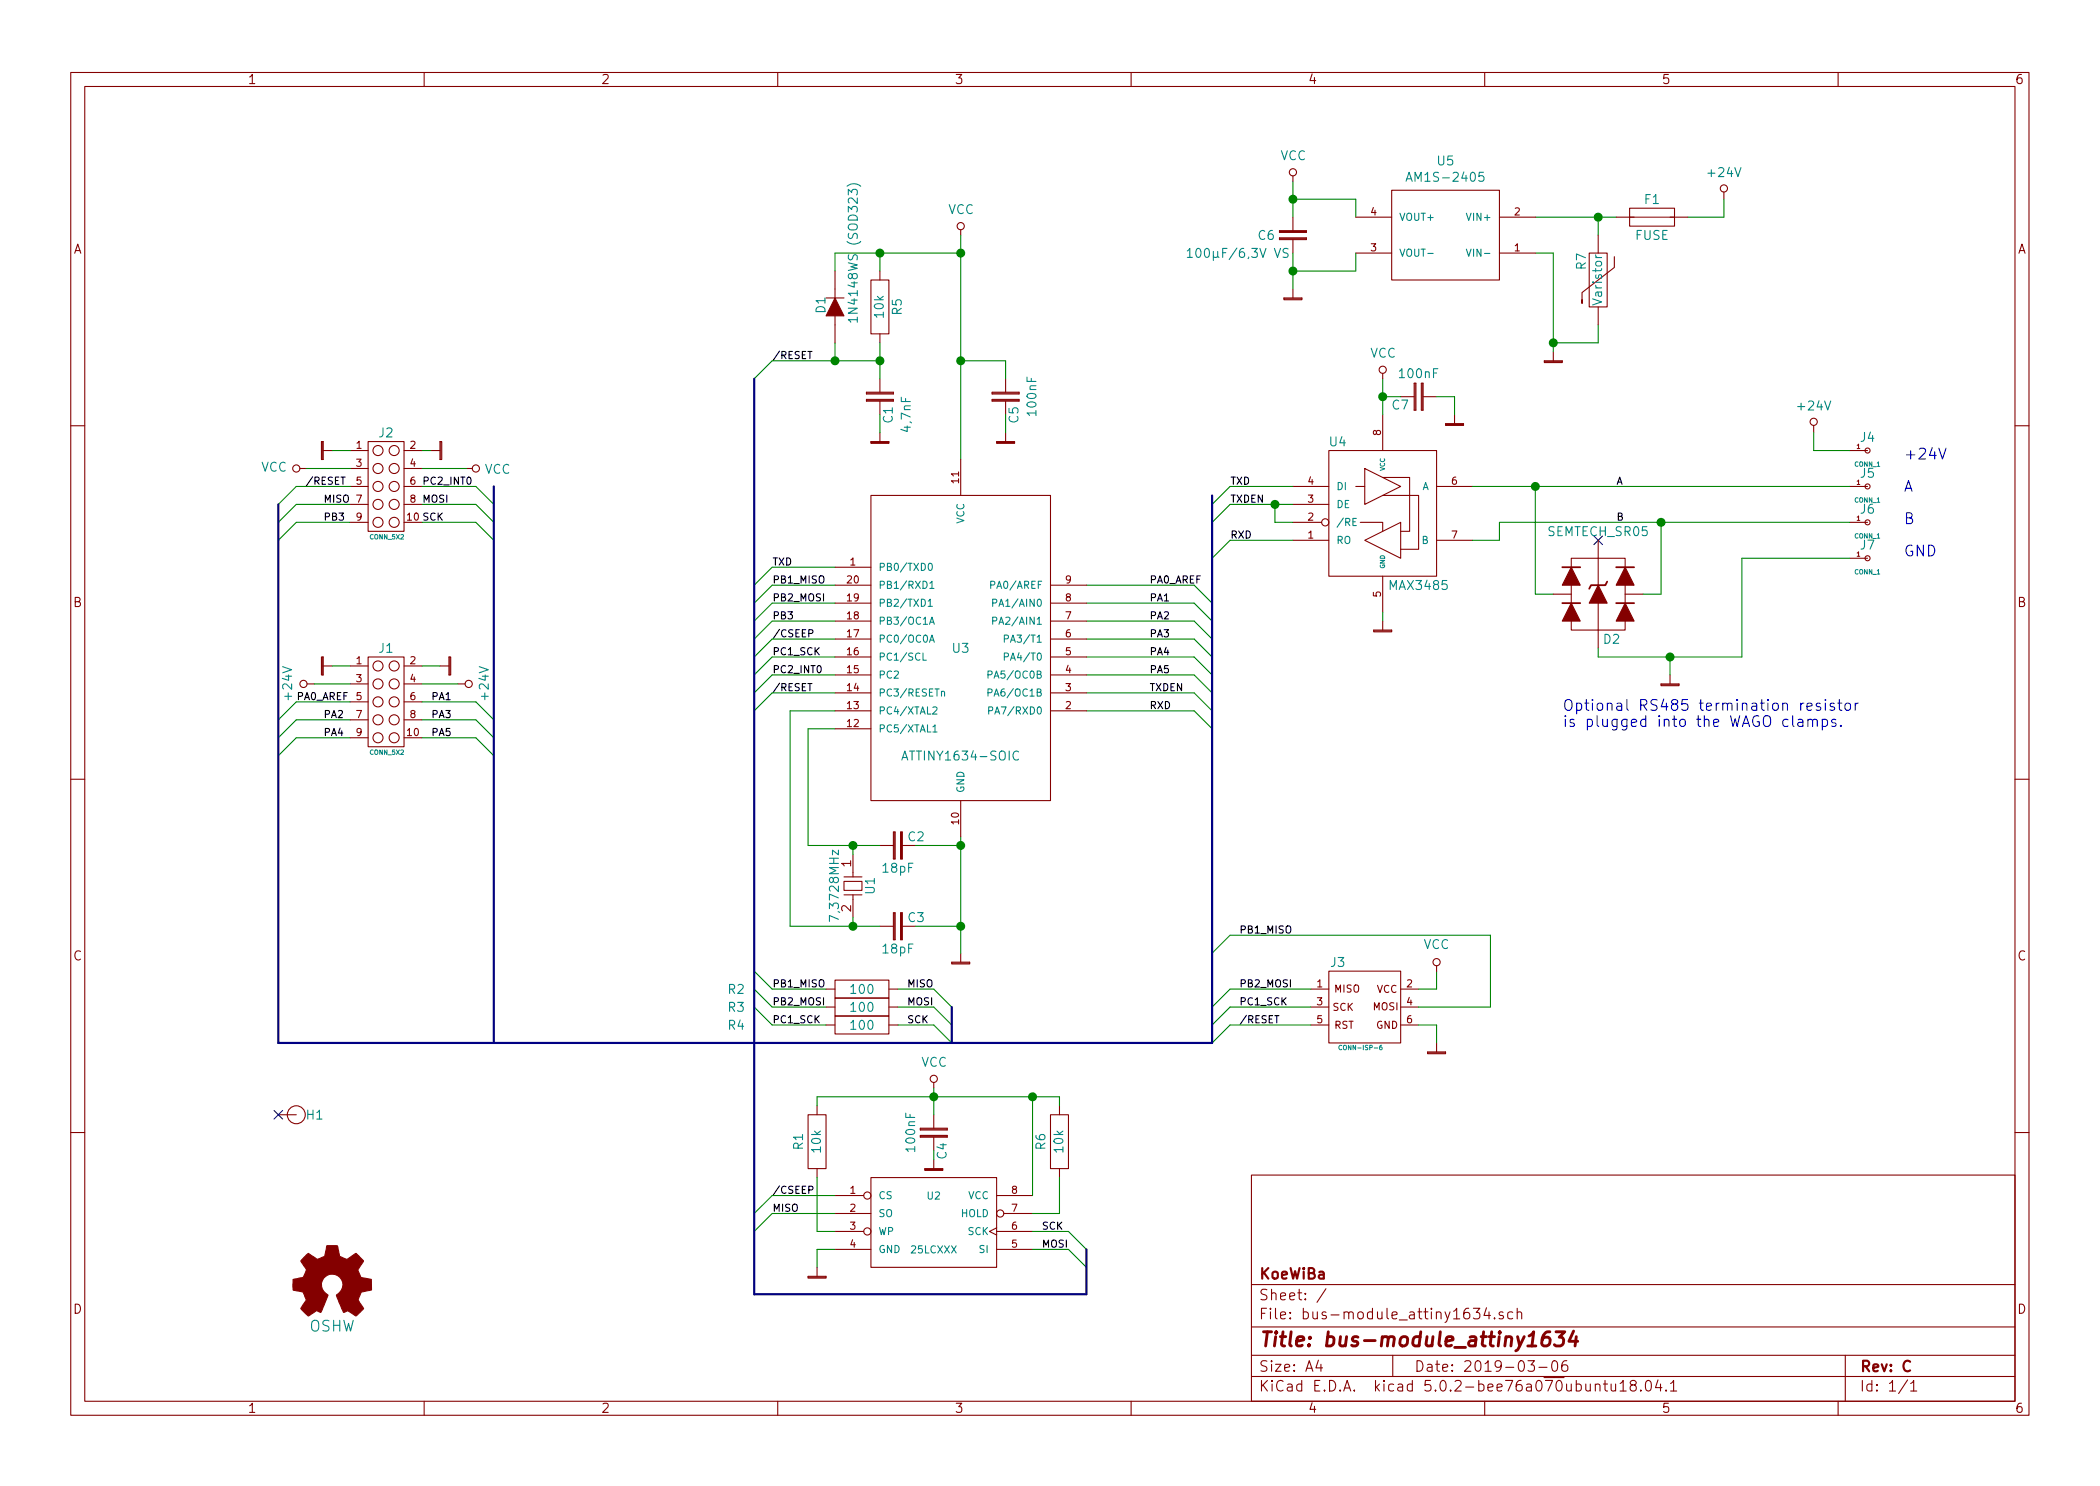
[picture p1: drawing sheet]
<svg xmlns="http://www.w3.org/2000/svg" width="297mm" height="210mm" viewBox="0 0 297 210" stroke-linecap="round" stroke-linejoin="round" font-family="sans-serif">
<g fill="none" stroke="#840000" stroke-width=".15">
<path d="M10 10.3h277v189.9h-277zM12 12.2h273v186.1h-273zM60 10.3v1.9M110 10.3v1.9M160 10.3v1.9M210 10.3v1.9M260 10.3v1.9M118.1 38.3v3.9M123.2 39.6h2.5v7.6h-2.5zM124.5 38.3v1.3M135.9 32.5v.8M181 32.8h3.8"/>
<path d="M181 32.6h3.8v.3h-3.8zM181 33.6h3.8v.3h-3.8zM181 33.8h3.8M182.9 24.9v.7M182.9 30.7v1.9M182.9 33.9v1.9M191.8 30.7h5M191.8 35.8h5M196.8 26.9h15.3v12.7h-15.3zM212.1 30.7h5.1M212.1 35.8h5.1M224.8 35.8h2.5v7.6h-2.5z"/>
<path d="M226.1 33.3v2.5M228.3 36.3v1.5l-4.5 3.6v1.5v-.5M228.6 30.7h2.5M230.5 29.5h6.4v2.5h-6.4zM236.2 30.7h2.6M243.8 27.2v1M116.8 42.2h2.6M118.1 44.7v3.8M122.6 55.6h3.8M122.6 55.5h3.8v.2h-3.8zM122.6 56.5h3.8v.3h-3.8zM122.6 56.6h3.8"/>
<path d="M124.5 47.2v1.3M124.5 53.6v1.9M124.5 56.8v1.9M140.3 55.6h3.8M140.3 55.5h3.8v.2h-3.8zM140.3 56.5h3.8v.3h-3.8zM140.3 56.6h3.8M142.2 53.6v1.9M142.2 56.8v1.9M181.6 42.3h2.5M181.6 42.2h2.5v.2h-2.5zM182.9 40.9v1.3"/>
<path d="M195.6 52.8v.8M195.6 58.7v5M198.1 56.1h1.9M200 54.2h.3v3.8h-.3zM200.2 54.2v3.8M201 54.2h.3v3.8h-.3zM201.2 54.2v3.8M201.3 56.1h1.9M204.5 59.9h2.5v.3h-2.5zM205.7 58.7v1.2M218.4 51.2h2.6M218.4 51h2.6v.3h-2.6z"/>
<path d="M219.7 49.8v1.2M226.1 43.4v2.6M10 60.2h2M42.4 66.3h.8M45.5 62.5h.2v2.5h-.2zM45.6 62.5v2.5M45.7 63.7h1.3M49.5 73.9h2.6M49.5 71.4h2.6M49.5 68.8h2.6M49.5 63.7h2.6M49.5 66.3h2.6"/>
<path d="M52.1 62.5h5v12.7h-5zM57.1 73.9h2.6M57.1 71.4h2.6M57.1 68.8h2.6M57.1 63.7h2.6M57.1 66.3h2.6M61 63.7h1.2M62.2 62.5h.3v2.5h-.3zM62.4 62.5v2.5M66 66.3h.8M123.2 70.1h25.4v43.2h-25.4zM123.2 62.6h2.5"/>
<path d="M123.2 62.5h2.5v.2h-2.5zM124.5 61.2v1.3M135.9 65v5.1M141 62.6h2.5M141 62.5h2.5v.2h-2.5zM142.2 61.2v1.3M182.9 76.4h5.1M182.9 73.9h4M182.9 71.4h5.1M182.9 68.8h5.1M188 63.7h15.2v17.8h-15.2zM191.8 68.8h1.2"/>
<path d="M192.4 73.9h3.2v1.3M193 76.4l5.1-2.5v5.1zM193 66.3l5.1 2.5-5.1 2.6zM195.6 70.1h5.1v7.6h-2.6M195.6 67.6h3.8v7.6h-1.3M203.2 76.4h5.1M203.2 68.8h5.1M204.5 60.1h2.5M226.1 76.4v6.4M256.5 60.2v1M261.6 73.9h2.6M261.6 68.8h2.6"/>
<path d="M261.6 63.7h2.6M261.6 79h2.6M285 60.2h2M43.4 96.8h1M45.5 93h.2v2.5h-.2zM45.6 93v2.5M45.7 94.2h1.3M49.5 94.2h2.6M49.5 96.8h2.6M49.5 99.3h2.6M52.1 93h5v12.7h-5zM57.1 94.2h2.6"/>
<path d="M57.1 96.8h2.6M57.1 99.3h2.6M62.2 94.2h1.3M63.5 93h.3v2.5h-.3zM63.6 93v2.5M64.8 96.8h1M118.1 80.3h5.1M118.1 98h5.1M118.1 95.5h5.1M118.1 93h5.1M118.1 90.4h5.1M118.1 87.9h5.1"/>
<path d="M118.1 85.3h5.1M118.1 82.8h5.1M148.6 98h5.1M148.6 95.5h5.1M148.6 93h5.1M148.6 90.4h5.1M148.6 87.9h5.1M148.6 85.3h5.1M148.6 82.8h5.1M194.3 89.3h2.5M194.3 89.1h2.5v.3h-2.5zM195.6 87.9v1.2"/>
<path d="M195.6 81.5v5.1M219.7 84.1h2.5M222.2 82.8v2.5M222.2 87.9v1.2h7.7v-1.2M222.2 80.3v-1.3h7.7v1.3M226.1 85.3v6.4M229.9 82.8v2.5M229.9 84.1h2.5M234.9 96.9h2.6M234.9 96.8h2.6v.2h-2.6zM236.2 95.5v1.3M10 110.3h2"/>
<path d="M49.5 101.8h2.6M49.5 104.4h2.6M57.1 101.8h2.6M57.1 104.4h2.6M118.1 103.1h5.1M118.1 100.6h5.1M124.5 119.6h1.9M126.4 117.7h.2v3.8h-.2zM126.5 117.7v3.8M127.4 117.7h.2v3.8h-.2zM127.5 117.7v3.8M127.6 119.6h1.9"/>
<path d="M135.9 113.3v5.1M148.6 100.6h5.1M285 110.3h2M116.8 139.9h1.3M118.1 138.7h7.6v2.5h-7.6zM119.4 124.7h2.5v1.3h-2.5zM119.4 124.1h2.5M119.4 126.6h2.5M120.6 120.9v3.2M120.6 126.6v3.2M124.5 131.1h1.9M125.7 139.9h1.3"/>
<path d="M126.4 129.2h.2v3.8h-.2zM126.5 129.2v3.8M127.4 129.2h.2v3.8h-.2zM127.5 129.2v3.8M127.6 131.1h1.9M134.6 136.3h2.6M134.6 136.1h2.6v.3h-2.6zM135.9 134.9v1.2M185.4 139.9h2.6M188 137.4h10.1v10.2h-10.1zM198.1 139.9h2.6M203.2 136.6v.8"/>
<path d="M39.4 157.7h2.5M114.3 157.7h2.5v7.6h-2.5zM115.6 156.5v1.2M116.8 142.5h1.3M116.8 145h1.3M118.1 143.8h7.6v2.5h-7.6zM118.1 141.2h7.6v2.6h-7.6zM125.7 142.5h1.3M125.7 145h1.3M130.2 159.8h3.8M130.2 159.6h3.8v.3h-3.8zM132.1 153.2v.7"/>
<path d="M132.1 157.7v1.9M148.6 157.7h2.5v7.6h-2.5zM149.9 156.5v1.2M185.4 142.5h2.6M185.4 145h2.6M198.1 142.5h2.6M198.1 145h2.6M201.9 149h2.6M201.9 148.8h2.6v.3h-2.6zM203.2 147.6v1.2M10 160.2h2M115.6 179.3v1.3"/>
<path d="M115.6 165.3v1.3M118.1 169.2h4.1M118.1 171.7h5.1M118.1 174.2h4.1M118.1 176.8h5.1M123.2 166.6h17.8v12.7h-17.8zM130.2 160.6h3.8v.3h-3.8zM130.2 160.8h3.8M130.8 165.5h2.5M130.8 165.3h2.5v.3h-2.5zM132.1 164.1v1.2M132.1 160.9v1.9"/>
<path d="M141 173.7l-1 .5 1 .5M141 169.2h5M141 174.2h5M141 176.8h5M142 171.7h4M149.9 165.3v1.3M177 166.3h108v32h-108zM285 160.2h2M60 198.3v1.9M110 198.3v1.9M114.3 180.7h2.5M114.3 180.6h2.5v.2h-2.5z"/>
<path d="M160 198.3v1.9M177 194.8h108M177 191.8h108M177 187.8h108M177 181.8h108M186.5 192.5l-.4 1h1M186.8 193v1M187.6 182.3l-1.3 2M197 191.8v3M208.4 185.1h.9l-.5 .6 .4 .1 .1 .2-.1 .5-.2 .1h-.4l-.2-.1M210 198.3v1.9M210.3 185l-.4 1.1h.9"/>
<path d="M210.6 185.6v1M211.4 186.5v.1l-.1-.1h.1v.1M212.6 185.7l-.4-.1-.2 .3a.48 .48 0 0 0 .6 .3l.1 .1-.1 .2-.1 .1-.5-.1M214 185.7a.53 .53 0 0 0-.7 0v.8a.53 .53 0 0 0 .7 0M214.6 185.7a.38 .38 0 0 1 .6 .1v.8M214.6 185.1v1.5M216.1 192.5h.9l-.4 .6 .3 .1a.61 .61 0 0 1 .1 .7l-.2 .1h-.5l-.2-.1M217.7 193.5h1.1M219.6 192.7a.37 .37 0 0 1 .4-.2 .37 .37 0 0 1 .3 .3v.3a.72 .72 0 0 1-.3 .9l-.4-.1a1.41 1.41 0 0 1 0-1.2zM221.6 192.5a.59 .59 0 0 0-.7 .7l.1 .7a.48 .48 0 0 0 .8-.2v-.3l-.2-.2a.51 .51 0 0 0-.6 0l-.1 .2M226.8 195.8h.6M227 195.3v1.3l.2 .2h.2"/>
<path d="M227.9 195.8v.9a.45 .45 0 0 0 .6 0M228.5 195.8v1M229.2 195.8l.4-.5v1.5M229.2 196.8h.8M230.9 196l-.2-.2-.1-.2a.47 .47 0 0 1 .6-.3l.2 .3v.2l-.7 .2a.48 .48 0 0 0 0 .7 .51 .51 0 0 0 .7 0 .48 .48 0 0 0-.2-.7M232.1 196.7h.1l-.1 .1-.1-.1h.1v.1M232.9 195.5a.37 .37 0 0 1 .3-.2 .37 .37 0 0 1 .3 .3l.1 .3a.72 .72 0 0 1-.4 .9l-.3-.1a1.2 1.2 0 0 1 0-1.2zM234.5 195.2l-.3 1.1h.9M234.9 195.8v1M235.7 196.7v.1l-.1-.1h.1v.1M236.3 195.8l.4-.5v1.5M236.3 196.8h.9"/>
<path d="M260 198.3v1.9M261 191.8v6.5M269.8 195.2l-1.2 2M270.3 195.8l.3-.3 .1-.2v1.5M270.3 196.8h.8"/>
<circle cx="135.9" cy="32" r=".51"/>
<circle cx="182.9" cy="24.4" r=".51"/>
<circle cx="243.8" cy="26.7" r=".51"/>
<circle cx="195.6" cy="52.3" r=".51"/>
<circle cx="256.5" cy="59.7" r=".51"/>
<circle cx="41.9" cy="66.3" r=".51"/>
<circle cx="53.5" cy="71.4" r=".71"/>
<circle cx="53.5" cy="68.8" r=".71"/>
<circle cx="53.5" cy="63.7" r=".71"/>
<circle cx="53.5" cy="73.9" r=".71"/>
<circle cx="53.5" cy="66.3" r=".71"/>
<circle cx="55.8" cy="73.9" r=".71"/>
<circle cx="55.8" cy="71.4" r=".71"/>
<circle cx="55.8" cy="68.8" r=".71"/>
<circle cx="55.8" cy="63.7" r=".71"/>
<circle cx="55.8" cy="66.3" r=".71"/>
<circle cx="67.3" cy="66.3" r=".51"/>
<circle cx="187.5" cy="73.9" r=".51"/>
<circle cx="264.2" cy="79" r=".36"/>
<circle cx="264.2" cy="63.7" r=".36"/>
<circle cx="264.2" cy="68.8" r=".36"/>
<circle cx="264.2" cy="73.9" r=".36"/>
<circle cx="42.9" cy="96.8" r=".51"/>
<circle cx="53.5" cy="99.3" r=".71"/>
<circle cx="53.5" cy="94.2" r=".71"/>
<circle cx="53.5" cy="96.8" r=".71"/>
<circle cx="55.8" cy="96.8" r=".71"/>
<circle cx="55.8" cy="99.3" r=".71"/>
<circle cx="55.8" cy="94.2" r=".71"/>
<circle cx="66.3" cy="96.8" r=".51"/>
<circle cx="53.5" cy="101.8" r=".71"/>
<circle cx="53.5" cy="104.4" r=".71"/>
<circle cx="55.8" cy="104.4" r=".71"/>
<circle cx="55.8" cy="101.8" r=".71"/>
<circle cx="203.2" cy="136.1" r=".51"/>
<circle cx="41.9" cy="157.7" r="1.27"/>
<circle cx="132.1" cy="152.6" r=".51"/>
<circle cx="122.7" cy="169.2" r=".51"/>
<circle cx="122.7" cy="174.2" r=".51"/>
<circle cx="141.5" cy="171.7" r=".51"/>
</g>
<path d="M219.2 188.4a.93 .93 0 0 0-1 .9l-.1 .8 .1 .2a.66 .66 0 0 0 1-.2l.1-.5-.4-.4h-.4l-.4 .4M220.1 188.4h1.2l-.8 .8h.4l.2 .2v.7l-.1 .2-.3 .1h-.6l-.2-.1M222.6 188.3l-.7 1.5h1.3M223 189.1l-.2 1.3" fill="none" stroke="#840000" stroke-width=".41"/>
<g fill="none" stroke="#008484" stroke-width=".15">
<path d="M119.8 26.4a1.47 1.47 0 0 1 1.9 0M167.9 35.5l.4-.4v1.3M167.9 36.4h.8M182.2 35.2l-.5-.1-.2 .2v.3l.6 .3 .1 .3-.2 .2h-.5M198.9 25.6l.4-1.2 .4 1.2M199 25.3h.6M202 35.9h.7M207.4 35.2l.3 1.1 .4-1.1M207.4 30.2l.3 1 .4-1M209.8 24.4h-.6v.6l.1-.1h.4l.2 .2v.3l-.2 .2h-.4l-.1-.1M225.7 36.1l.1 .2 .1 .1M121.3 45.2h-1.3l.3 .4"/>
<path d="M121.3 44.9v.7M131.4 79.8l.1-.1a.53 .53 0 0 1 .4 .5 .53 .53 0 0 1-.4 .5l-.2-.4zM191.8 73.3h-.4v1.1h.4M130.6 92.4v1h.4M131.3 85.1l.3-.3v1M131.3 85.8h.6M131.5 90.9l.3-1 .4 1M131.5 88.3l.3-1 .4 1M131.5 82.5l.3-.3v1.1M131.5 83.3h.6M131.6 90.6h.5M131.6 88h.5"/>
<path d="M133.2 97.9a.23 .23 0 0 1 .4 .1v.5M139.8 98h.4l.1-.2v-.2l-.5-.1v1M139.8 95.5l.4-.1 .1-.1v-.3l-.5-.1v1.1M140.1 82.8l.5-.1 .1-.1v-.3l-.6-.1v1.1M140.4 87.9l.5-.1 .1-.2-.1-.2-.5-.1v1M140.4 85.3h.5l.1-.2-.1-.2-.5-.1v1M142.1 92.9h.4l.1-.2v-.2l-.5-.1v1M142.1 90.4l.4-.1 .1-.1v-.3h-.5v1M127.6 107.5l.4-1.2 .4 1.2M132 102.8l.3-.2v1M132 100.1l.4-.1 .1 .3-.6 .7h.6M132 103.6h.5"/>
<path d="M139.9 100.6l.4-.1 .1-.4-.5-.1v1M144.1 106.4a.52 .52 0 0 0-.7 0 .52 .52 0 0 0-.1 .6 .47 .47 0 0 0 .2 .5 .47 .47 0 0 0 .6-.1"/>
</g>
<path d="M189.8 147.9a.28 .28 0 0 0-.4 .3 .28 .28 0 0 0 .4 .3M195.4 147.9h-.1a.39 .39 0 0 0-.1 .6h.3v-.2l-.1-.2-.3 .2" fill="none" stroke="#008484" stroke-width=".14"/>
<g fill="none" stroke="#008400" stroke-width=".15">
<path d="M124.5 35.8v2.5M135.9 35.8h-17.8v2.5M135.9 33.3v31.7M182.9 28.2h8.9v2.5M182.9 25.6v5.1M182.9 35.8v5.1M191.8 35.8v2.5h-8.9M217.2 35.8h2.5v14M217.2 30.7h11.4M226.1 30.7v2.6M243.8 28.2v2.5h-5M118.1 48.5v2.5"/>
<path d="M124.5 51h-15.3l-2.5 2.6M124.5 48.5v5.1M124.5 58.7v2.5M135.9 51h6.3v2.6M142.2 58.7v2.5M195.6 53.6v5.1M195.6 56.1h2.5M203.2 56.1h2.5v2.6M226.1 46v2.5h-6.4M43.2 66.3h6.3M47 63.7h2.5M49.5 68.8h-7.6l-2.5 2.6"/>
<path d="M49.5 71.4h-7.6l-2.5 2.5M49.5 73.9h-7.6l-2.5 2.5M59.7 68.8h7.6l2.5 2.6M59.7 71.4h7.6l2.5 2.5M59.7 73.9h7.6l2.5 2.5M59.7 63.7h1.3M59.7 66.3h6.3M180.3 71.4v2.5h2.6M182.9 68.8h-8.9l-2.6 2.6M182.9 71.4h-8.9l-2.6 2.5M182.9 76.4h-8.9l-2.6 2.6M208.3 68.8h53.3"/>
<path d="M217.2 68.8v15.3h2.5M234.9 73.9v10.2h-2.5M256.5 61.2v2.5h5.1M261.6 73.9h-49.5v2.5h-3.8M261.6 79h-15.2v14h-20.3v-1.3M44.4 96.8h5.1M47 94.2h2.5M49.5 99.3h-7.6l-2.5 2.5M59.7 99.3h7.6l2.5 2.5M59.7 94.2h2.5M59.7 96.8h5.1M118.1 80.3h-8.9l-2.5 2.5"/>
<path d="M118.1 82.8h-8.9l-2.5 2.5M118.1 85.3h-8.9l-2.5 2.6M118.1 95.5h-8.9l-2.5 2.5M118.1 98h-8.9l-2.5 2.6M118.1 87.9h-8.9l-2.5 2.5M118.1 90.4h-8.9l-2.5 2.6M118.1 93h-8.9l-2.5 2.5M153.7 93h15.2l2.5 2.5M153.7 82.8h15.2l2.5 2.5M153.7 85.3h15.2l2.5 2.6M153.7 87.9h15.2l2.5 2.5M153.7 90.4h15.2l2.5 2.6"/>
<path d="M153.7 95.5h15.2l2.5 2.5M153.7 98h15.2l2.5 2.6M195.6 86.6v1.3M236.2 93v2.5M49.5 101.8h-7.6l-2.5 2.6M49.5 104.4h-7.6l-2.5 2.5M59.7 101.8h7.6l2.5 2.6M59.7 104.4h7.6l2.5 2.5M118.1 100.6h-6.3v30.5h12.7M118.1 103.1h-3.8v16.5h10.2M120.6 119.6v1.3M129.5 119.6h6.4"/>
<path d="M135.9 118.4v16.5M153.7 100.6h15.2l2.5 2.5M106.7 139.9l2.5 2.6h7.6M106.7 137.4l2.5 2.5h7.6M120.6 129.8v1.3M127 139.9h5.1l2.5 2.6M129.5 131.1h6.4M171.4 134.9l2.6-2.6h36.8v10.2h-10.1M185.4 139.9h-11.4l-2.6 2.6M203.2 137.4v2.5h-2.5M106.7 142.5l2.5 2.5h7.6M115.6 156.5v-1.3h34.3v1.3"/>
<path d="M127 142.5h5.1l2.5 2.5M127 145h5.1l2.5 2.6M132.1 153.9v3.8M146 155.2v14M185.4 145h-11.4l-2.6 2.6M185.4 142.5h-11.4l-2.6 2.5M200.7 145h2.5v2.6M115.6 166.6v7.6h2.5M118.1 169.2h-8.9l-2.5 2.5M118.1 171.7h-8.9l-2.5 2.5M118.1 176.8h-2.5v2.5M146 174.2h5.1l2.6 2.6"/>
<path d="M146 176.8h5.1l2.6 2.5M149.9 166.6v5.1h-3.9"/>
</g>
<path d="M114.3 49.7h.6M48.2 67.5h.6M114.3 96.7h.6M114.4 89.6h.5l.1-.2-.1-.2-.5-.1v1M180.3 143.7h.6M114.4 168.4l.5-.1 .1-.1-.1-.3-.5-.1v1.1" fill="none" stroke="#000" stroke-width=".15"/>
<g fill="none" stroke="#0000c2" stroke-width=".15">
<path d="M274.2 63.4l.6 1.5 .5-1.5M255.6 100l.7-.2-.1-.2-.4-.1-.2 .2 .1 .7 .1 .1 .4-.1M257.5 99.6a.37 .37 0 0 0-.6 .1l.1 .2 .3 .1 .3 .2-.1 .2-.2 .1-.4-.1M258.2 99l-.1 .1h.2l-.1-.1v.1M258.2 99.5v1M259.4 99.6a.37 .37 0 0 0-.5 .1v.2l.4 .1 .2 .2-.1 .2-.1 .1-.4-.1M259.9 99.5h.6M260.2 99v1.3v.1l.3 .1M261 99.6a.41 .41 0 0 1 .7 .2v.5a.41 .41 0 0 1-.4 .2 .41 .41 0 0 1-.3-.3zM262.4 99.5v1M262.8 99.5l-.2 .1-.2 .2M254.4 101.8h.1h.4l.1 1"/>
<path d="M255 102.1l-.5 .1a.3 .3 0 0 0-.2 .3 .3 .3 0 0 0 .2 .3l.5-.1M255.7 101.9a.41 .41 0 0 1 .7 .1v.8M255.7 101.8v1M256.4 102a.36 .36 0 0 1 .3-.2 .36 .36 0 0 1 .3 .2v.8M257.8 101.8a.48 .48 0 0 1 .7 .3l-.1 .5a.48 .48 0 0 1-.6 .1M257.8 101.8v1.5M259.7 101.8h-.4l-.2 .2 .1 .2 .5 .2v.3l-.2 .1-.4-.1M260.4 102.6l.1 .1-.1 .1-.1-.1 .1-.1v.2"/>
</g>
<path d="M225.5 75.8l1.2 1.3M226.7 75.8l-1.2 1.3M38.8 157.1l1.2 1.2M40 157.1l-1.2 1.2" fill="none" stroke="#000084" stroke-width=".15"/>
<path d="M118.1 42.2l1.3 2.5h-2.6z" fill="#840000" stroke="#840000" stroke-width=".14"/>
<g fill="#008400" stroke="#008400" stroke-width=".25">
<circle cx="195.6" cy="56.1" r=".51"/>
<circle cx="146.1" cy="155.2" r=".51"/>
<circle cx="132.1" cy="155.2" r=".51"/>
<circle cx="217.2" cy="68.8" r=".51"/>
<circle cx="235" cy="73.9" r=".51"/>
<circle cx="135.9" cy="119.6" r=".51"/>
<circle cx="135.9" cy="131.1" r=".51"/>
<circle cx="120.7" cy="131.1" r=".51"/>
<circle cx="120.7" cy="119.6" r=".51"/>
<circle cx="135.9" cy="51" r=".51"/>
<circle cx="135.9" cy="35.8" r=".51"/>
<circle cx="118.1" cy="51" r=".51"/>
<circle cx="124.5" cy="35.8" r=".51"/>
<circle cx="124.5" cy="51" r=".51"/>
<circle cx="180.3" cy="71.4" r=".51"/>
<circle cx="226.1" cy="30.7" r=".51"/>
<circle cx="219.7" cy="48.5" r=".51"/>
<circle cx="236.2" cy="93" r=".51"/>
<circle cx="182.9" cy="28.2" r=".51"/>
<circle cx="182.9" cy="38.3" r=".51"/>
</g>
<path d="M106.7 53.6v129.5h47v-6.3M69.8 68.8v78.8M171.4 70.1v77.5h-132v-76.2M134.6 142.5v5.1" fill="none" stroke="#000084" stroke-width=".3"/>
<g fill="#840000" stroke="#840000" stroke-width=".15">
<path d="M43.1 177.8l.5-.5 1.2 .8h.3l.8-.4 .3-1.4 1.3-.1 .2 .1 .4 1.5 1 .4 1.3-.9 1 1.1-.1 .3a1.79 1.79 0 0 0-.6 1.2l.4 .8 1.4 .3 .1 1.5-1.5 .3-.5 1.1 .8 1.2-.1 .2-1 .9-1.1-.8-.6 .3-1-2.4a1.54 1.54 0 0 0 .3-2.7 1.54 1.54 0 0 0-2.4 1 1.97 1.97 0 0 0 .9 1.7l-1 2.4-.6-.3-1.2 .8-1.1-1.1 .8-1.2-.4-1.1-1.4-.3v-1.5l1.2-.2a.83 .83 0 0 0 .5-.8l.2-.4-.9-1.2z"/>
<path d="M222.2 80.3l1.3 2.5h-2.5z"/>
<path d="M222.2 85.3l1.3 2.6h-2.5z"/>
<path d="M226.1 82.8l1.2 2.5h-2.5z"/>
<path d="M229.9 80.3l1.2 2.5h-2.5z"/>
<path d="M229.9 85.3l1.2 2.6h-2.5z"/>
</g>
<path d="M221 85.3h2.5M221 80.3h2.5M227.3 82.3l-.2 .5h-2.1l-.2 .5M228.6 85.3h2.5M228.6 80.3h2.5" fill="none" stroke="#840000" stroke-width=".25"/>
<path d="M230.5 30.7h6.4" fill="none" stroke="#840000" stroke-width=".14"/>
<text font-size="2.8" fill="#840000" x="178" y="190.5">Title: bus-module_attiny1634</text>
<g font-size="2.1" fill="#0000c2">
<text x="269.2" y="65">+24V</text>
<text x="269.2" y="69.6">A</text>
<text x="269.2" y="74.2">B</text>
<text x="269.2" y="78.7">GND</text>
<text x="221" y="100.6">Optional RS485 termination resistor</text>
<text x="221" y="102.9">is plugged into the WAGO clamps.</text>
</g>
<g font-size="2.1" fill="#840000">
<text x="178" y="184">Sheet: /</text>
<text x="178" y="181">KoeWiBa</text>
<text x="178" y="186.7">File: bus-module_attiny1634.sch</text>
<text x="178" y="196.9">KiCad E.D.A. kicad 5.0.2-bee76a070ubuntu18.04.1</text>
<text x="178" y="194.1">Size: A4</text>
<text x="200" y="194.1">Date: 2019-03-06</text>
<text x="263" y="194.1">Rev: C</text>
<text x="263" y="196.9">Id: 1/1</text>
</g>
<text font-size="2.1" fill="#008484" x="43.7" y="188.4">OSHW</text>
<g font-size="1.8" fill="#840000">
<text x="35" y="11.9">1</text>
<text x="85" y="11.9">2</text>
<text x="135" y="11.9">3</text>
<text x="185" y="11.9">4</text>
<text x="235" y="11.9">5</text>
<text x="285" y="11.9">6</text>
<text x="10.4" y="35.9">A</text>
<text x="285.4" y="35.9">A</text>
<text x="10.4" y="85.9">B</text>
<text x="285.4" y="85.9">B</text>
<text x="120.4" y="122.7" transform="rotate(-90 120.4 122.7)">1</text>
<text x="10.4" y="135.9">C</text>
<text x="285.4" y="135.9">C</text>
<text x="10.4" y="185.9">D</text>
<text x="285.4" y="185.9">D</text>
<text x="35" y="199.9">1</text>
<text x="85" y="199.9">2</text>
<text x="135" y="199.9">3</text>
<text x="185" y="199.9">4</text>
<text x="235" y="199.9">5</text>
<text x="285" y="199.9">6</text>
</g>
<g font-size="1.8" fill="#008484">
<text x="181.1" y="22.7">VCC</text>
<text x="203.4" y="23.4">U5</text>
<text x="199.7" y="25.7">AM1S-2405</text>
<text x="232.7" y="28.9">F1</text>
<text x="241.8" y="25.1">+24V</text>
<text x="134.1" y="30.3">VCC</text>
<text x="178" y="34">C6</text>
<text x="231.3" y="34">FUSE</text>
<text x="169" y="36.5">100µF/6,3V VS</text>
<text x="224.3" y="38.1" transform="rotate(-90 224.3 38.1)">R7</text>
<text x="116.8" y="44.3" transform="rotate(-90 116.8 44.3)">D1</text>
<text x="121.3" y="44.5" transform="rotate(-90 121.3 44.5)">1N4148WS (SOD323)</text>
<text x="125" y="44.9" transform="rotate(-90 125 44.9)">10k</text>
<text x="127.6" y="44.5" transform="rotate(-90 127.6 44.5)">R5</text>
<text x="226.6" y="42.9" transform="rotate(-90 226.6 42.9)">Varistor</text>
<text x="193.8" y="50.6">VCC</text>
<text x="198.1" y="53.5">100nF</text>
<text x="126.3" y="59.8" transform="rotate(-90 126.3 59.8)">C1</text>
<text x="144.1" y="59.8" transform="rotate(-90 144.1 59.8)">C5</text>
<text x="146.6" y="58.7" transform="rotate(-90 146.6 58.7)">100nF</text>
<text x="197" y="58">C7</text>
<text x="254.5" y="58.1">+24V</text>
<text x="53.6" y="61.9">J2</text>
<text x="128.8" y="61" transform="rotate(-90 128.8 61)">4,7nF</text>
<text x="188.1" y="63.2">U4</text>
<text x="263.2" y="62.5">J4</text>
<text x="36.9" y="66.7">VCC</text>
<text x="68.6" y="67.1">VCC</text>
<text x="263.2" y="67.6">J5</text>
<text x="219" y="75.9">SEMTECH_SR05</text>
<text x="263.2" y="72.7">J6</text>
<text x="263.2" y="77.8">J7</text>
<text x="196.7" y="83.5">MAX3485</text>
<text x="53.6" y="92.4">J1</text>
<text x="134.8" y="92.4">U3</text>
<text x="226.8" y="91.1">D2</text>
<text x="41.3" y="98.9" transform="rotate(-90 41.3 98.9)">+24V</text>
<text x="69.1" y="98.9" transform="rotate(-90 69.1 98.9)">+24V</text>
<text x="128.3" y="107.6">ATTINY1634-SOIC</text>
<text x="128.5" y="119">C2</text>
<text x="124.9" y="123.5">18pF</text>
<text x="118.7" y="129.9" transform="rotate(-90 118.7 129.9)">7,3728MHz</text>
<text x="120.4" y="129" transform="rotate(-90 120.4 129)">2</text>
<text x="123.7" y="126.5" transform="rotate(-90 123.7 126.5)">U1</text>
<text x="128.5" y="130.5">C3</text>
<text x="124.9" y="134.9">18pF</text>
<text x="188.3" y="136.8">J3</text>
<text x="201.3" y="134.3">VCC</text>
<text x="103" y="143.2">R3</text>
<text x="103" y="140.6">R2</text>
<text x="120.4" y="143.2">100</text>
<text x="120.4" y="140.6">100</text>
<text x="103" y="145.7">R4</text>
<text x="120.4" y="145.7">100</text>
<text x="130.3" y="150.9">VCC</text>
<text x="43.4" y="158.4">H1</text>
<text x="113.6" y="162.7" transform="rotate(-90 113.6 162.7)">R1</text>
<text x="116.1" y="163" transform="rotate(-90 116.1 163)">10k</text>
<text x="129.5" y="162.8" transform="rotate(-90 129.5 162.8)">100nF</text>
<text x="147.9" y="162.7" transform="rotate(-90 147.9 162.7)">R6</text>
<text x="150.4" y="163" transform="rotate(-90 150.4 163)">10k</text>
</g>
<text font-size="1.8" fill="#008400" x="133.9" y="164" transform="rotate(-90 133.9 164)">C4</text>
<g font-size="1.4" fill="#840000">
<text x="193.9" y="35.6">3</text>
<text x="193.9" y="30.5">4</text>
<text x="214.2" y="35.6">1</text>
<text x="214.2" y="30.5">2</text>
<text x="50.4" y="63.5">1</text>
<text x="58" y="63.5">2</text>
<text x="195.3" y="61.6" transform="rotate(-90 195.3 61.6)">8</text>
<text x="50.4" y="66">3</text>
<text x="50.4" y="68.6">5</text>
<text x="50.4" y="71.1">7</text>
<text x="58" y="66">4</text>
<text x="58" y="71.1">8 MOSI</text>
<text x="135.6" y="68.3" transform="rotate(-90 135.6 68.3)">11</text>
<text x="185" y="71.1">3</text>
<text x="185" y="68.6">4</text>
<text x="205.4" y="68.6">6</text>
<text x="50.4" y="73.7">9</text>
<text x="57.6" y="73.7">10 SCK</text>
<text x="185" y="76.2">1</text>
<text x="185" y="73.7">2</text>
<text x="205.4" y="76.2">7</text>
<text x="119.9" y="82.5">20</text>
<text x="120.3" y="80">1</text>
<text x="150.7" y="82.5">9</text>
<text x="119.9" y="87.6">18</text>
<text x="119.9" y="85.1">19</text>
<text x="150.7" y="87.6">7</text>
<text x="150.7" y="85.1">8</text>
<text x="195.3" y="84.4" transform="rotate(-90 195.3 84.4)">5</text>
<text x="50.4" y="94">1</text>
<text x="58" y="94">2</text>
<text x="119.9" y="95.2">15</text>
<text x="119.9" y="92.7">16</text>
<text x="119.9" y="90.2">17</text>
<text x="150.7" y="95.2">4</text>
<text x="150.7" y="92.7">5</text>
<text x="150.7" y="90.2">6</text>
<text x="50.4" y="96.5">3</text>
<text x="50.4" y="99.1">5</text>
<text x="50.4" y="101.6">7</text>
<text x="58" y="96.5">4</text>
<text x="58" y="99.1">6</text>
<text x="58" y="101.6">8</text>
<text x="119.9" y="100.3">13</text>
<text x="119.9" y="97.8">14</text>
<text x="150.7" y="100.3">2</text>
<text x="150.7" y="97.8">3</text>
<text x="50.4" y="104.1">9</text>
<text x="57.6" y="104.1">10</text>
<text x="119.9" y="102.9">12</text>
<text x="135.6" y="116.6" transform="rotate(-90 135.6 116.6)">10</text>
<text x="186.3" y="139.7">1</text>
<text x="186.3" y="142.2">3</text>
<text x="188.5" y="143">SCK</text>
<text x="188.7" y="140.4">MISO</text>
<text x="194.2" y="142.9">MOSI</text>
<text x="194.7" y="140.5">VCC</text>
<text x="199" y="139.7">2</text>
<text x="199" y="142.2">4</text>
<text x="186.3" y="144.8">5</text>
<text x="188.7" y="145.6">RST</text>
<text x="194.6" y="145.6">GND</text>
<text x="199" y="144.8">6</text>
<text x="120.3" y="168.9">1</text>
<text x="120.3" y="171.4">2</text>
<text x="120.3" y="174">3</text>
<text x="143.1" y="174">6</text>
<text x="143.1" y="171.4">7</text>
<text x="143.1" y="168.9">8</text>
<text x="120.3" y="176.5">4</text>
<text x="143.1" y="176.5">5</text>
</g>
<g font-size="1.4" fill="#008484">
<text x="197.9" y="31.2">VOUT+</text>
<text x="207.9" y="31.2">VIN+</text>
<text x="197.9" y="36.3">VOUT-</text>
<text x="208.3" y="36.3">VIN-</text>
<text x="189" y="71.9">DE</text>
<text x="189" y="69.3">DI</text>
<text x="201.2" y="69.3">A</text>
<text x="136.4" y="74.1" transform="rotate(-90 136.4 74.1)">VCC</text>
<text x="189" y="77">RO</text>
<text x="189" y="74.4">/RE</text>
<text x="201.2" y="77">B</text>
<text x="124.2" y="80.8">PB0/TXD0</text>
<text x="124.2" y="83.3">PB1/RXD1</text>
<text x="140.6" y="83.3">PA0/AREF</text>
<text x="124.2" y="88.4">PB3/OC1A</text>
<text x="124.2" y="85.8">PB2/TXD1</text>
<text x="141.2" y="88.4">PA2/AIN1</text>
<text x="141.2" y="85.8">PA1/AIN0</text>
<text x="124.2" y="93.5">PC1/SCL</text>
<text x="124.2" y="90.9">PC0/OC0A</text>
<text x="142.8" y="93.5">PA4/T0</text>
<text x="142.8" y="90.9">PA3/T1</text>
<text x="124.2" y="101.1">PC4/XTAL2</text>
<text x="124.2" y="98.5">PC3/RESETn</text>
<text x="124.2" y="96">PC2</text>
<text x="140.5" y="98.5">PA6/OC1B</text>
<text x="140.5" y="96">PA5/OC0B</text>
<text x="140.7" y="101.1">PA7/RXD0</text>
<text x="124.2" y="103.6">PC5/XTAL1</text>
<text x="136.4" y="112.3" transform="rotate(-90 136.4 112.3)">GND</text>
<text x="124.2" y="169.7">CS</text>
<text x="124.2" y="172.2">SO</text>
<text x="131.2" y="169.7">U2</text>
<text x="135.9" y="172.2">HOLD</text>
<text x="137" y="169.7">VCC</text>
<text x="124.2" y="174.7">WP</text>
<text x="124.2" y="177.3">GND</text>
<text x="128.9" y="177.3">25LCXXX</text>
<text x="137" y="174.7">SCK</text>
<text x="138.6" y="177.3">SI</text>
</g>
<g font-size="1.4">
<text x="109.2" y="50.8">/RESET</text>
<text x="43.2" y="68.6">/RESET</text>
<text x="45.7" y="71.1">MISO</text>
<text x="58" y="68.6">6 PC2_INT0</text>
<text x="174" y="71.1">TXDEN</text>
<text x="174" y="68.6">TXD</text>
<text x="228.6" y="68.6">A</text>
<text x="45.7" y="73.7">PB3</text>
<text x="174" y="76.2">RXD</text>
<text x="228.6" y="73.7">B</text>
<text x="109.2" y="80">TXD</text>
<text x="109.2" y="82.5">PB1_MISO</text>
<text x="162.6" y="82.5">PA0_AREF</text>
<text x="109.2" y="85.1">PB2_MOSI</text>
<text x="109.2" y="87.6">PB3</text>
<text x="162.6" y="85.1">PA1</text>
<text x="162.6" y="87.6">PA2</text>
<text x="109.2" y="90.2">/CSEEP</text>
<text x="109.2" y="92.7">PC1_SCK</text>
<text x="109.2" y="95.2">PC2_INT0</text>
<text x="162.6" y="90.2">PA3</text>
<text x="162.6" y="92.7">PA4</text>
<text x="162.6" y="95.2">PA5</text>
<text x="41.9" y="99.1">PA0_AREF</text>
<text x="45.7" y="101.6">PA2</text>
<text x="61" y="99.1">PA1</text>
<text x="61" y="101.6">PA3</text>
<text x="109.2" y="97.8">/RESET</text>
<text x="162.6" y="100.3">RXD</text>
<text x="162.6" y="97.8">TXDEN</text>
<text x="45.7" y="104.1">PA4</text>
<text x="61" y="104.1">PA5</text>
<text x="175.3" y="132.1">PB1_MISO</text>
<text x="109.2" y="139.7">PB1_MISO</text>
<text x="109.2" y="142.2">PB2_MOSI</text>
<text x="128.3" y="139.7">MISO</text>
<text x="128.3" y="142.2">MOSI</text>
<text x="175.3" y="139.7">PB2_MOSI</text>
<text x="175.3" y="142.2">PC1_SCK</text>
<text x="109.2" y="144.8">PC1_SCK</text>
<text x="128.3" y="144.8">SCK</text>
<text x="175.3" y="144.8">/RESET</text>
<text x="109.2" y="168.9">/CSEEP</text>
<text x="109.2" y="171.4">MISO</text>
<text x="147.3" y="174">SCK</text>
<text x="147.3" y="176.5">MOSI</text>
</g>
<g font-size=".9" fill="#840000">
<text x="262.7" y="63.5">1</text>
<text x="262.7" y="68.6">1</text>
<text x="262.7" y="73.7">1</text>
<text x="262.7" y="78.8">1</text>
</g>
<g font-size=".9" fill="#008484">
<text x="195.9" y="66.6" transform="rotate(-90 195.9 66.6)">VCC</text>
<text x="262.4" y="66">CONN_1</text>
<text x="262.4" y="71.1">CONN_1</text>
<text x="52.4" y="76.3">CONN_5X2</text>
<text x="262.4" y="76.2">CONN_1</text>
<text x="195.9" y="80.5" transform="rotate(-90 195.9 80.5)">GND</text>
<text x="262.4" y="81.2">CONN_1</text>
<text x="52.4" y="106.8">CONN_5X2</text>
<text x="189.9" y="148.6">CONN-ISP-6</text>
</g>
</svg>
